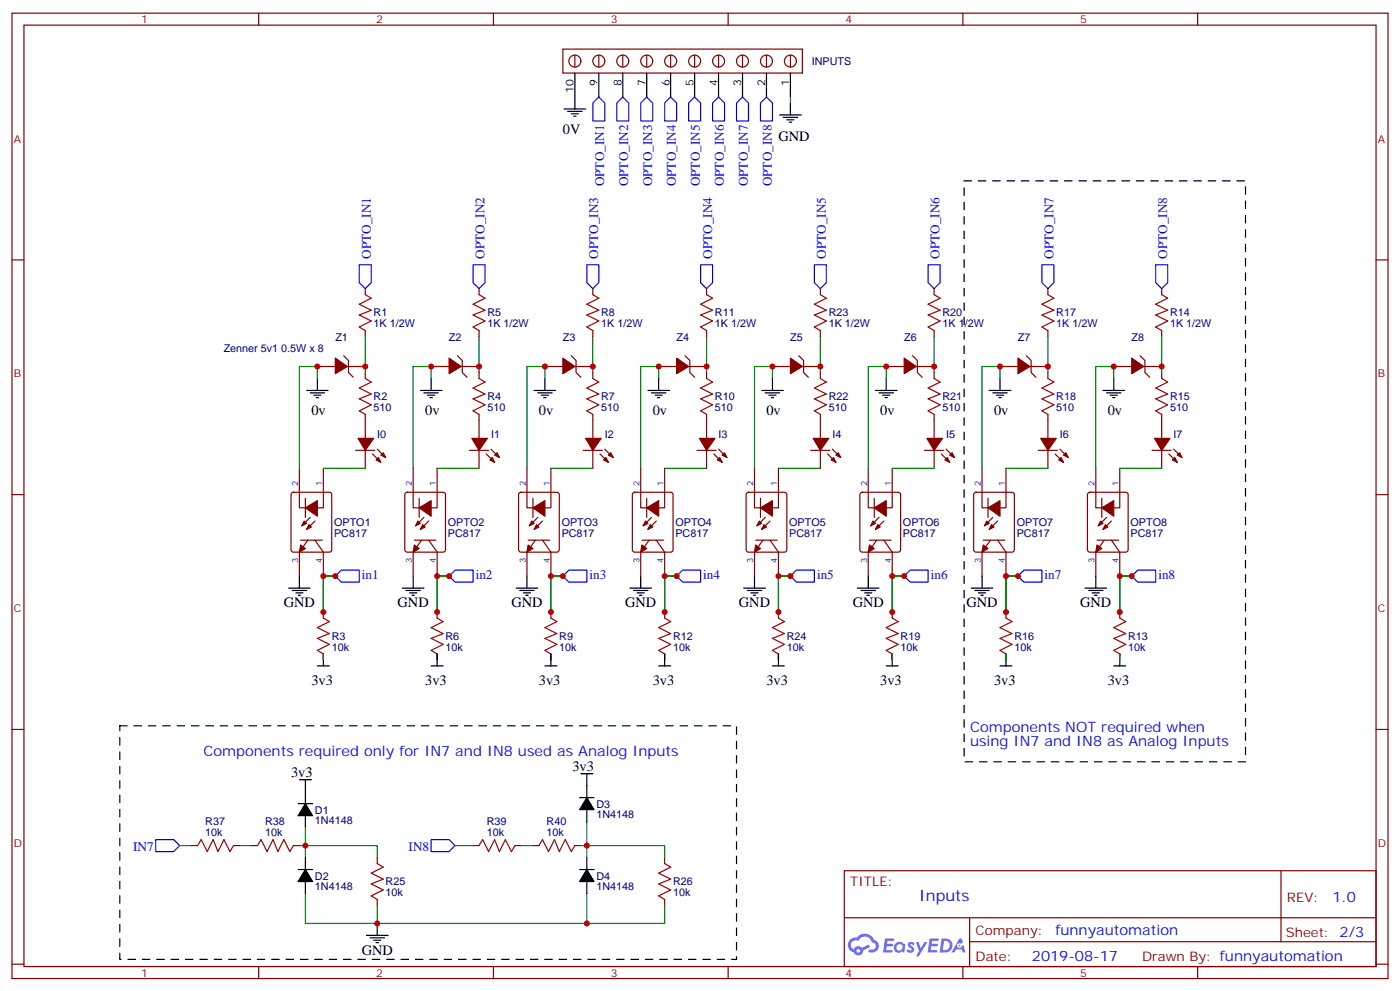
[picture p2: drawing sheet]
<svg xmlns="http://www.w3.org/2000/svg" width="412mm" height="292mm" viewBox="0 0 412 292" stroke-linecap="round" stroke-linejoin="round" font-family="sans-serif">
<g fill="none" stroke="#870000" stroke-width=".35">
<path d="M3.5 3.9h405.4v284.3h-405.4zM7.1 7.4h398.2v277.3h-398.2zM76.2 3.9v3.5M145.3 3.9v3.5M214.5 3.9v3.5M283.6 3.9v3.5M352.8 3.9v3.5M3.5 76.6h3.6M405.3 76.6h3.6M3.5 145.7h3.6M405.3 145.7h3.6M3.5 214.8h3.6"/>
<path d="M405.3 214.8h3.6M248.7 256.5h156.6v28.2h-156.6zM377.3 256.5v20.9M248.7 270.3h156.5M285.6 277.4h119.6M285.6 270.3v14.1M3.5 284h3.6M76.2 284.7v3.5M145.3 284.7v3.5M214.5 284.7v3.5M283.6 284.7v3.5M352.8 284.7v3.5"/>
<path d="M405.3 284h3.6"/>
</g>
<g fill="#5487ff">
<path d="M267.7 277.6a1.22 1.22 0 0 1 1.7 .3l-.4 .6a.47 .47 0 0 0-.3-.4 .47 .47 0 0 0-.5 .2l.1 .2a1.14 1.14 0 0 1 .8 1.8 1.14 1.14 0 0 1-1.9-.1l-.2-.1 .5-.6 .7 .4a.29 .29 0 0 0 .3-.2 .29 .29 0 0 0-.2-.3 1.04 1.04 0 0 1-.6-1.8z"/>
<path d="M260.7 276.4h2.4l.3 .2-.2 .5h-1.8l-.1 .9h1.5l.3 .4-.3 .3h-1.6l-.2 1.1 1.7 .1 .2 .3-.2 .3-2.6 .1z"/>
<path d="M273.8 276.4h2.4l.3 .2-.1 .5h-1.8l-.2 .9h1.6l.3 .4-.4 .3h-1.6l-.1 1.1 1.7 .1 .2 .3-.2 .3h-2.6z"/>
<path d="M282.6 276.4h.7l.3 1.3-.6 .3a.69 .69 0 0 0-1 .2 .69 .69 0 0 0 .4 1 .69 .69 0 0 0 .9-.6l.5-.3 .6 2.2h-.8l-.2-.8h-1.8l-.5 .8h-.8z"/>
<path d="M269.8 277.5h.8l.6 1.8 1.1-1.8h.9l-2.6 4.2h-.8l.9-1.6z"/>
<path d="M277.4 276.4l-.6 4.2h1.3a2.11 2.11 0 0 0 2.5-2.2 2.11 2.11 0 0 0-2.5-2zM278.1 277.1a1.39 1.39 0 0 1 1.7 1.5 1.39 1.39 0 0 1-1.8 1.2h-.3z"/>
<path d="M263.7 278a1.54 1.54 0 0 0-.1 2.2 1.54 1.54 0 0 0 2.2 .1l.6 .3 .3-2.3-.2-.3h-.4a1.49 1.49 0 0 0-2.4 0zM264 279a.94 .94 0 0 1 1.8 0 .94 .94 0 0 1-1.8 0z"/>
<path d="M250.4 276.8a2.18 2.18 0 0 0 1.1 3.7 1.44 1.44 0 0 0 1.6 .9 1.44 1.44 0 0 0 1.2-1.5l2-1-.5-.7-1.9 1a1.47 1.47 0 0 0-2.4 .4 1.39 1.39 0 0 1-.7-1.9 1.39 1.39 0 0 1 2-.5 2.12 2.12 0 0 1 2.2-1.3 2.12 2.12 0 0 1 1.9 1.7 1.14 1.14 0 0 1 1.1 1.4 1.14 1.14 0 0 1-1.7 .7 .43 .43 0 0 0-.5 .4 .43 .43 0 0 0 .4 .5 1.98 1.98 0 0 0 2.5-1.3 1.98 1.98 0 0 0-1.2-2.5 3.1 3.1 0 0 0-5.3-.7l-.9 .1zM252.3 280.1a.55 .55 0 0 1 1.1 0 .55 .55 0 0 1-1.1 0z"/>
<circle cx="282.6" cy="278.5" r=".26"/>
</g>
<g fill="none" stroke="#870000" stroke-width=".35">
<path d="M165.8 14.5h70.6v7h-70.6zM169.3 16.2v3.6M176.4 16.2v3.6M183.4 16.2v3.6M190.5 16.2v3.6M197.6 16.2v3.6M204.6 16.2v3.6M211.7 16.2v3.6M218.7 16.2v3.6M225.8 16.2v3.6M232.8 16.2v3.6M107.6 85v1.8"/>
<path d="M107.6 97.4v1.7M141.1 85v1.8M141.1 97.4v1.7M174.6 85v1.8M174.6 97.4v1.7M208.1 85v1.8M208.1 97.4v1.7M241.7 85v1.8M241.7 97.4v1.7M275.2 85v1.8M275.2 97.4v1.7M308.7 85v1.8"/>
<path d="M308.7 97.4v1.7M342.2 85v1.8M342.2 97.4v1.7M93.5 108h5.3M101.2 104.8l1.5 1.4v3.5l1.4 1.4M102.3 108h5.3M107.6 109.7v1.8M127 108h5.3M134.8 104.8l1.4 1.4v3.5l1.4 1.4M135.8 108h5.3M141.1 109.7v1.8M160.5 108h5.3"/>
<path d="M168.3 104.8l1.4 1.4v3.5l1.4 1.4M169.3 108h5.3M174.6 109.7v1.8M194 108h5.3M201.8 104.8l1.4 1.4v3.5l1.4 1.4M202.8 108h5.3M208.1 109.7v1.8M227.5 108h5.3M235.3 104.8l1.4 1.4v3.5l1.4 1.4M236.4 108h5.3M241.7 109.7v1.8M261.1 108h5.2"/>
<path d="M268.8 104.8l1.4 1.4v3.5l1.4 1.4M269.9 108h5.3M275.2 109.7v1.8M294.6 108h5.3M302.3 104.8l1.4 1.4v3.5l1.5 1.4M303.4 108h5.3M308.7 109.7v1.8M328.1 108h5.3M335.8 104.8l1.5 1.4v3.5l1.4 1.4M336.9 108h5.3M342.2 109.7v1.8M88.2 137.9v11.7h7v-11.7"/>
<path d="M104.8 132.6h5.6M107.6 122.1v7M107.6 132.6v5.3M109.7 133.7l2.5 2.5M111.1 132.3l2.5 2.5M121.7 137.9v11.7h7.1v-11.7M138.3 132.6h5.6M141.1 122.1v7M141.1 132.6v5.3M143.2 133.7l2.5 2.5M144.6 132.3l2.5 2.5M155.2 137.9v11.7h7.1v-11.7"/>
<path d="M171.8 132.6h5.6M174.6 122.1v7M174.6 132.6v5.3M176.7 133.7l2.5 2.5M178.2 132.3l2.4 2.5M188.7 137.9v11.7h7.1v-11.7M205.3 132.6h5.7M208.1 122.1v7M208.1 132.6v5.3M210.3 133.7l2.4 2.5M211.7 132.3l2.4 2.5M222.2 137.9v11.7h7.1v-11.7"/>
<path d="M238.8 132.6h5.7M241.7 122.1v7M241.7 132.6v5.3M243.8 133.7l2.4 2.5M245.2 132.3l2.4 2.5M255.8 137.9v11.7h7v-11.7M272.3 132.6h5.7M275.2 122.1v7M275.2 132.6v5.3M277.3 133.7l2.5 2.5M278.7 132.3l2.5 2.5M289.3 137.9v11.7h7v-11.7"/>
<path d="M305.9 132.6h5.6M308.7 122.1v7M308.7 132.6v5.3M310.8 133.7l2.5 2.5M312.2 132.3l2.5 2.5M322.8 137.9v11.7h7v-11.7M339.4 132.6h5.6M342.2 122.1v7M342.2 132.6v5.3M344.3 133.7l2.5 2.5M345.7 132.3l2.5 2.5M86 145.2l.4-.2h10.6l.7 .4v16.5l-.4 .7h-10.9l-.6-.4-.1-16.5z"/>
<path d="M88.5 159.1h6.4M90 146.8v5.6M90.7 159.1l-2.5 3.5v7.1M91.4 152.4l-2.5 2.5M92.8 159.1l2.4 3.5v7.1M92.8 153.5l-2.5 2.4M119.5 145.2l.4-.2h10.6l.7 .4v16.5l-.4 .7h-10.9l-.6-.4-.1-16.5zM122.1 159.1h6.3M123.5 146.8v5.6M124.2 159.1l-2.5 3.5v7.1M124.9 152.4l-2.5 2.5M126.3 159.1l2.5 3.5v7.1"/>
<path d="M126.3 153.5l-2.5 2.4M153 145.2l.5-.2h10.5l.7 .4v16.5l-.4 .7h-10.8l-.7-.4v-16.5zM155.6 159.1h6.3M157 146.8v5.6M157.7 159.1l-2.5 3.5v7.1M158.4 152.4l-2.5 2.5M159.8 159.1l2.5 3.5v7.1M159.8 153.5l-2.5 2.4M186.5 145.2l.5-.2h10.6l.6 .4 .1 16.5-.5 .7h-10.8l-.7-.4v-16.5zM189.1 159.1h6.3M190.5 146.8v5.6M191.2 159.1l-2.5 3.5v7.1"/>
<path d="M191.9 152.4l-2.5 2.5M193.3 159.1l2.5 3.5v7.1M193.3 153.5l-2.4 2.4M220 145.2l.5-.2h10.6l.6 .4 .1 16.5-.5 .7h-10.8l-.7-.4v-16.5zM222.6 159.1h6.4M224 146.8v5.6M224.7 159.1l-2.5 3.5v7.1M225.4 152.4l-2.4 2.5M226.8 159.1l2.5 3.5v7.1M226.8 153.5l-2.4 2.4M253.5 145.2l.5-.2h10.6l.6 .4 .1 16.5-.5 .7h-10.8l-.7-.4v-16.5zM256.1 159.1h6.4"/>
<path d="M257.5 146.8v5.6M258.2 159.1l-2.4 3.5v7.1M258.9 152.4l-2.4 2.5M260.3 159.1l2.5 3.5v7.1M260.3 153.5l-2.4 2.4M287 145.2l.5-.2h10.6l.6 .4 .1 16.5-.5 .7h-10.8l-.6-.4-.1-16.5zM289.6 159.1h6.4M291 146.8v5.6M291.7 159.1l-2.4 3.5v7.1M292.5 152.4l-2.5 2.5M293.9 159.1l2.4 3.5v7.1M293.9 153.5l-2.5 2.4"/>
<path d="M320.6 145.2l.4-.2h10.6l.7 .4v16.5l-.4 .7h-10.9l-.6-.4-.1-16.5zM323.1 159.1h6.4M324.6 146.8v5.6M325.3 159.1l-2.5 3.5v7.1M326 152.4l-2.5 2.5M327.4 159.1l2.4 3.5v7.1M327.4 153.5l-2.5 2.4M95.2 180.3v1.7M95.2 192.6v1.8M128.8 180.3v1.7M128.8 192.6v1.8M162.3 180.3v1.7"/>
<path d="M162.3 192.6v1.8M195.8 180.3v1.7M195.8 192.6v1.8M229.3 180.3v1.7M229.3 192.6v1.8M262.8 180.3v1.7M262.8 192.6v1.8M296.3 180.3v1.7M296.3 192.6v1.8M329.8 180.3v1.7M329.8 192.6v1.8M56.4 249.1h1.8"/>
<path d="M68.8 249.1h1.8M74.1 249.1h1.7M86.4 249.1h1.8M111.1 252.6v1.8M139.3 249.1h1.8M151.7 249.1h1.8M157 249.1h1.7M169.3 249.1h1.8M195.8 252.6v1.8M111.1 264.9v1.8M195.8 264.9v1.8"/>
<circle cx="169.3" cy="18" r="1.76"/>
<circle cx="176.4" cy="18" r="1.76"/>
<circle cx="183.4" cy="18" r="1.76"/>
<circle cx="190.5" cy="18" r="1.76"/>
<circle cx="197.6" cy="18" r="1.76"/>
<circle cx="204.6" cy="18" r="1.76"/>
<circle cx="211.7" cy="18" r="1.76"/>
<circle cx="218.7" cy="18" r="1.76"/>
<circle cx="225.8" cy="18" r="1.76"/>
<circle cx="232.8" cy="18" r="1.76"/>
</g>
<g fill="#870000" stroke="#870000" stroke-width=".35">
<path d="M88.5 160.5l1.5 1.1-1.8 1z"/>
<path d="M89.6 153.5l.7 .7-1.4 .7z"/>
<path d="M91 154.5l.7 .7-1.4 .7z"/>
<path d="M90 149.6l3.5-2.1v4.5z"/>
<path d="M110.8 135.5l.7-.7 .7 1.4z"/>
<path d="M112.2 134.1l.7-.7 .7 1.4z"/>
<path d="M105.5 129.1h4.6l-2.5 3.5z"/>
<path d="M144.3 135.5l.7-.7 .7 1.4z"/>
<path d="M145.7 134.1l.7-.7 .7 1.4z"/>
<path d="M139 129.1h4.6l-2.5 3.5z"/>
<path d="M122.1 160.5l1.4 1.1-1.8 1z"/>
<path d="M123.1 153.5l.7 .7-1.4 .7z"/>
<path d="M124.5 154.5l.7 .7-1.4 .7z"/>
<path d="M123.5 149.6l3.5-2.1v4.5z"/>
<path d="M177.8 135.5l.7-.7 .7 1.4z"/>
<path d="M179.2 134.1l.7-.7 .7 1.4z"/>
<path d="M172.5 129.1h4.6l-2.5 3.5z"/>
<path d="M155.6 160.5l1.4 1.1-1.8 1z"/>
<path d="M156.6 153.5l.7 .7-1.4 .7z"/>
<path d="M158 154.5l.7 .7-1.4 .7z"/>
<path d="M157 149.6l3.5-2.1v4.5z"/>
<path d="M211.3 135.5l.7-.7 .7 1.4z"/>
<path d="M212.7 134.1l.7-.7 .7 1.4z"/>
<path d="M206 129.1h4.6l-2.5 3.5z"/>
<path d="M189.1 160.5l1.4 1.1-1.8 1z"/>
<path d="M190.1 153.5l.8 .7-1.5 .7z"/>
<path d="M191.6 154.5l.7 .7-1.4 .7z"/>
<path d="M190.5 149.6l3.5-2.1v4.5z"/>
<path d="M323.1 160.5l1.5 1.1-1.8 1z"/>
<path d="M324.2 153.5l.7 .7-1.4 .7z"/>
<path d="M325.6 154.5l.7 .7-1.4 .7z"/>
<path d="M324.6 149.6l3.5-2.1v4.5z"/>
<path d="M345.4 135.5l.7-.7 .7 1.4z"/>
<path d="M346.8 134.1l.7-.7 .7 1.4z"/>
<path d="M340.1 129.1h4.6l-2.5 3.5z"/>
<path d="M289.6 160.5l1.4 1.1-1.7 1z"/>
<path d="M290.7 153.5l.7 .7-1.4 .7z"/>
<path d="M292.1 154.5l.7 .7-1.4 .7z"/>
<path d="M291 149.6l3.6-2.1v4.5z"/>
<path d="M311.9 135.5l.7-.7 .7 1.4z"/>
<path d="M314 133.4l.7 1.4-1.4-.7z"/>
<path d="M306.6 129.1h4.5l-2.4 3.5z"/>
<path d="M256.1 160.5l1.4 1.1-1.7 1z"/>
<path d="M257.2 153.5l.7 .7-1.4 .7z"/>
<path d="M258.6 154.5l.7 .7-1.4 .7z"/>
<path d="M257.5 149.6l3.6-2.1v4.5z"/>
<path d="M278.3 135.5l.7-.7 .8 1.4z"/>
<path d="M279.8 134.1l.7-.7 .7 1.4z"/>
<path d="M273 129.1h4.6l-2.4 3.5z"/>
<path d="M244.8 135.5l.7-.7 .7 1.4z"/>
<path d="M246.2 134.1l.7-.7 .7 1.4z"/>
<path d="M239.5 129.1h4.6l-2.4 3.5z"/>
<path d="M222.6 160.5l1.4 1.1-1.8 1z"/>
<path d="M223.7 153.5l.7 .7-1.4 .7z"/>
<path d="M225.1 154.5l.7 .7-1.4 .7z"/>
<path d="M224 149.6l3.5-2.1v4.5z"/>
<path d="M98.8 105.5l3.5 2.5-3.5 2.1z"/>
<path d="M132.3 105.5l3.5 2.5-3.5 2.1z"/>
<path d="M165.8 105.5l3.5 2.5-3.5 2.1z"/>
<path d="M199.3 105.5l3.5 2.5-3.5 2.1z"/>
<path d="M232.8 105.5l3.6 2.5-3.6 2.1z"/>
<path d="M266.3 105.5l3.6 2.5-3.6 2.1z"/>
<path d="M299.9 105.5l3.5 2.5-3.5 2.1z"/>
<path d="M333.4 105.5l3.5 2.5-3.5 2.1z"/>
</g>
<g fill="none" stroke="#000" stroke-width=".35">
<path d="M166.2 32.1h6.3M167.2 32.8h4.2M168.3 33.5h2.1M169 34.2h.7M169.3 21.5v10.6M176.4 21.5v7.1M183.4 21.5v7.1M190.5 21.5v7.1M197.6 21.5v7.1M204.6 21.5v7.1M211.7 21.5v7.1M218.7 21.5v7.1"/>
<path d="M225.8 21.5v7.1M229.7 33.9h6.3M230.7 34.6h4.2M231.8 35.3h2.1M232.5 36h.7M232.8 21.5v7.1M232.8 30.3v3.6M90.3 115h6.4M91.4 115.7h4.2M92.4 116.4h2.1M93.1 117.1h.7M93.5 111.5v3.5"/>
<path d="M123.8 115h6.4M124.9 115.7h4.2M125.9 116.4h2.2M126.6 117.1h.8M127 111.5v3.5M157.3 115h6.4M158.4 115.7h4.2M159.5 116.4h2.1M160.2 117.1h.7M160.5 111.5v3.5M190.9 115h6.3M191.9 115.7h4.2"/>
<path d="M193 116.4h2.1M193.7 117.1h.7M194 111.5v3.5M224.4 115h6.3M225.4 115.7h4.3M226.5 116.4h2.1M227.2 117.1h.7M227.5 111.5v3.5M257.9 115h6.3M258.9 115.7h4.3M260 116.4h2.1M260.7 117.1h.7"/>
<path d="M261.1 111.5v3.5M291.4 115h6.3M292.5 115.7h4.2M293.5 116.4h2.1M294.2 117.1h.7M294.6 111.5v3.5M324.9 115h6.4M326 115.7h4.2M327 116.4h2.1M327.7 117.1h.7M328.1 111.5v3.5M85 173.2h6.4"/>
<path d="M86.1 173.9h4.2M87.1 174.6h2.2M87.8 175.3h.7M88.2 169.7v3.5M118.5 173.2h6.4M119.6 173.9h4.2M120.6 174.6h2.2M121.4 175.3h.7M121.7 169.7v3.5M152 173.2h6.4M153.1 173.9h4.2M154.2 174.6h2.1"/>
<path d="M154.9 175.3h.7M155.2 169.7v3.5M185.6 173.2h6.3M186.6 173.9h4.3M187.7 174.6h2.1M188.4 175.3h.7M188.7 169.7v3.5M219.1 173.2h6.3M220.1 173.9h4.3M221.2 174.6h2.1M221.9 175.3h.7M222.2 169.7v3.5"/>
<path d="M252.6 173.2h6.3M253.6 173.9h4.3M254.7 174.6h2.1M255.4 175.3h.7M255.8 169.7v3.5M286.1 173.2h6.4M287.2 173.9h4.2M288.2 174.6h2.1M288.9 175.3h.7M289.3 169.7v3.5M319.6 173.2h6.4M320.7 173.9h4.2"/>
<path d="M321.7 174.6h2.1M322.4 175.3h.7M322.8 169.7v3.5M93.5 196.1h3.5M95.2 192.6v3.5M127 196.1h3.5M128.8 192.6v3.5M160.5 196.1h3.5M162.3 192.6v3.5M194 196.1h3.6M195.8 192.6v3.5M227.5 196.1h3.6"/>
<path d="M229.3 192.6v3.5M261.1 196.1h3.5M262.8 192.6v3.5M294.6 196.1h3.5M296.3 192.6v3.5M328.1 196.1h3.5M329.8 192.6v3.5M87.8 236.7h4.3M88.2 229.7h3.5M90 229.7v7M170.7 235h4.3M171.1 227.9h3.5"/>
<path d="M172.9 227.9v7.1M172.9 238.5v3.5M87.8 256.1h4.3M90 240.2v3.6M90 252.6v3.5M90 259.6v3.6M170.7 256.1h4.3M172.9 252.6v3.5M172.9 259.6v3.6M107.9 275.5h6.4M109 276.2h4.2M110.1 276.9h2.1"/>
<path d="M110.8 277.6h.7M111.1 272v3.5"/>
</g>
<g fill="none" stroke="#a10000" stroke-width=".35">
<path d="M107.6 86.8l1.8 1-3.6 1.8 3.6 1.8-3.6 1.4 3.6 1.7-3.6 1.8 1.8 1.1M141.1 86.8l1.8 1-3.6 1.8 3.6 1.8-3.6 1.4 3.6 1.7-3.6 1.8 1.8 1.1M174.6 86.8l1.8 1-3.5 1.8 3.5 1.8-3.5 1.4 3.5 1.7-3.5 1.8 1.7 1.1M208.1 86.8l1.8 1-3.5 1.8 3.5 1.8-3.5 1.4 3.5 1.7-3.5 1.8 1.7 1.1M241.7 86.8l1.7 1-3.5 1.8 3.5 1.8-3.5 1.4 3.5 1.7-3.5 1.8 1.8 1.1M275.2 86.8l1.7 1-3.5 1.8 3.5 1.8-3.5 1.4 3.5 1.7-3.5 1.8 1.8 1.1M308.7 86.8l1.7 1-3.5 1.8 3.5 1.8-3.5 1.4 3.5 1.7-3.5 1.8 1.8 1.1M342.2 86.8l1.8 1-3.6 1.8 3.6 1.8-3.6 1.4 3.6 1.7-3.6 1.8 1.8 1.1M107.6 111.5l1.8 1-3.6 1.8 3.6 1.8-3.6 1.4 3.6 1.7-3.6 1.8 1.8 1.1M141.1 111.5l1.8 1-3.6 1.8 3.6 1.8-3.6 1.4 3.6 1.7-3.6 1.8 1.8 1.1M174.6 111.5l1.8 1-3.5 1.8 3.5 1.8-3.5 1.4 3.5 1.7-3.5 1.8 1.7 1.1M208.1 111.5l1.8 1-3.5 1.8 3.5 1.8-3.5 1.4 3.5 1.7-3.5 1.8 1.7 1.1"/>
<path d="M241.7 111.5l1.7 1-3.5 1.8 3.5 1.8-3.5 1.4 3.5 1.7-3.5 1.8 1.8 1.1M275.2 111.5l1.7 1-3.5 1.8 3.5 1.8-3.5 1.4 3.5 1.7-3.5 1.8 1.8 1.1M308.7 111.5l1.7 1-3.5 1.8 3.5 1.8-3.5 1.4 3.5 1.7-3.5 1.8 1.8 1.1M342.2 111.5l1.8 1-3.6 1.8 3.6 1.8-3.6 1.4 3.6 1.7-3.6 1.8 1.8 1.1M95.2 182l1.8 1.1-3.5 1.8 3.5 1.7-3.5 1.4 3.5 1.8-3.5 1.8 1.7 1M128.8 182l1.7 1.1-3.5 1.8 3.5 1.7-3.5 1.4 3.5 1.8-3.5 1.8 1.8 1M162.3 182l1.7 1.1-3.5 1.8 3.5 1.7-3.5 1.4 3.5 1.8-3.5 1.8 1.8 1M195.8 182l1.8 1.1-3.6 1.8 3.6 1.7-3.6 1.4 3.6 1.8-3.6 1.8 1.8 1M229.3 182l1.8 1.1-3.6 1.8 3.6 1.7-3.6 1.4 3.6 1.8-3.6 1.8 1.8 1M262.8 182l1.8 1.1-3.5 1.8 3.5 1.7-3.5 1.4 3.5 1.8-3.5 1.8 1.7 1M296.3 182l1.8 1.1-3.5 1.8 3.5 1.7-3.5 1.4 3.5 1.8-3.5 1.8 1.7 1M329.8 182l1.8 1.1-3.5 1.8 3.5 1.7-3.5 1.4 3.5 1.8-3.5 1.8 1.7 1"/>
<path d="M58.2 249.1l1.1-1.8 1.7 3.5 1.8-3.5 1.4 3.5 1.8-3.5 1.7 3.5 1.1-1.7M75.8 249.1l1.1-1.8 1.8 3.5 1.7-3.5 1.4 3.5 1.8-3.5 1.8 3.5 1-1.7M111.1 254.4l1.8 1-3.5 1.8 3.5 1.7-3.5 1.5 3.5 1.7-3.5 1.8 1.7 1M141.1 249.1l1.1-1.8 1.7 3.5 1.8-3.5 1.4 3.5 1.8-3.5 1.7 3.5 1.1-1.7M158.7 249.1l1.1-1.8 1.8 3.5 1.7-3.5 1.4 3.5 1.8-3.5 1.8 3.5 1-1.7M195.8 254.4l1.8 1-3.6 1.8 3.6 1.7-3.6 1.5 3.6 1.7-3.6 1.8 1.8 1"/>
</g>
<g fill="none" stroke="#00f" stroke-width=".35">
<path d="M174.6 30.3l1.8-1.7 1.8 1.7v5.3h-3.6zM181.7 30.3l1.7-1.7 1.8 1.7v5.3h-3.5zM188.7 30.3l1.8-1.7 1.8 1.7v5.3h-3.6zM195.8 30.3l1.8-1.7 1.7 1.7v5.3h-3.5zM202.8 30.3l1.8-1.7 1.8 1.7v5.3h-3.6zM209.9 30.3l1.8-1.7 1.7 1.7v5.3h-3.5zM217 30.3l1.7-1.7 1.8 1.7v5.3h-3.5zM224 30.3l1.8-1.7 1.7 1.7v5.3h-3.5zM105.8 78h3.6v5.3l-1.8 1.7-1.8-1.7zM139.3 78h3.6v5.3l-1.8 1.7-1.8-1.7zM172.9 78h3.5v5.3l-1.8 1.7-1.7-1.7zM206.4 78h3.5v5.3l-1.8 1.7-1.7-1.7z"/>
<path d="M239.9 78h3.5v5.3l-1.7 1.7-1.8-1.7zM273.4 78h3.5v5.3l-1.7 1.7-1.8-1.7zM306.9 78h3.5v5.3l-1.7 1.7-1.8-1.7zM340.4 78h3.6v5.3l-1.8 1.7-1.8-1.7zM98.8 169.7l1.7-1.8h5.3v3.6h-5.3zM132.3 169.7l1.8-1.8h5.2v3.6h-5.2zM165.8 169.7l1.8-1.8h5.3v3.6h-5.3zM199.3 169.7l1.8-1.8h5.3v3.6h-5.3zM232.8 169.7l1.8-1.8h5.3v3.6h-5.3zM266.3 169.7l1.8-1.8h5.3v3.6h-5.3zM299.9 169.7l1.7-1.8h5.3v3.6h-5.3zM333.4 169.7l1.7-1.8h5.3v3.6h-5.3z"/>
<path d="M45.9 247.3h5.3l1.7 1.8-1.7 1.7h-5.3zM127 247.3h5.3l1.8 1.8-1.8 1.7h-5.3z"/>
</g>
<g fill="none" stroke="#008700" stroke-width=".35">
<path d="M232.8 28.6v1.7M107.6 99.1v10.6M141.1 99.1v10.6M174.6 99.1v10.6M208.1 99.1v10.6M241.7 99.1v10.6M275.2 99.1v10.6M308.7 99.1v10.6M342.2 99.1v10.6M93.5 111.5v-3.5h-5.3v29.9M127 111.5v-3.5h-5.3v29.9M160.5 111.5v-3.5h-5.3v29.9"/>
<path d="M194 111.5v-3.5h-5.3v29.9M227.5 111.5v-3.5h-5.3v29.9M261.1 111.5v-3.5h-5.3v29.9M294.6 111.5v-3.5h-5.3v29.9M328.1 111.5v-3.5h-5.3v29.9M95.2 137.9h12.4M128.8 137.9h12.3M162.3 137.9h12.3M195.8 137.9h12.3M229.3 137.9h12.4M262.8 137.9h12.4M296.3 137.9h12.4"/>
<path d="M329.8 137.9h12.4M95.2 169.7h3.6h-3.6v10.6M128.8 169.7h3.5h-3.5v10.6M162.3 169.7h3.5h-3.5v10.6M195.8 169.7h3.5h-3.5v10.6M229.3 169.7h3.5h-3.5v10.6M262.8 169.7h3.5h-3.5v10.6M296.3 169.7h3.6h-3.6v10.6M329.8 169.7h3.6h-3.6v10.6M95.2 192.6v1.8M128.8 192.6v1.8M162.3 192.6v1.8"/>
<path d="M195.8 192.6v1.8M229.3 192.6v1.8M262.8 192.6v1.8M296.3 192.6v1.8M329.8 192.6v1.8M52.9 249.1h3.5M70.6 249.1h3.5M90 252.6v-3.5h21.1v3.5M90 243.8v5.3h-1.8M134.1 249.1h5.2M153.5 249.1h3.5M171.1 249.1h1.8v3.5"/>
<path d="M172.9 242v7.1h22.9v3.5M90 263.2v8.8h21.1M111.1 266.7v5.3h84.7v-5.3M172.9 263.2v8.8"/>
</g>
<path d="M172.9 235l2.1 3.5h-4.3zM90 236.7l2.1 3.5h-4.3zM90 256.1l2.1 3.5h-4.3zM172.9 256.1l2.1 3.5h-4.3z" fill="#000" stroke="#000" stroke-width=".35"/>
<path d="M284 53.3h82.9v171.1h-82.9zM35.3 213.8h181.7v68.8h-181.7z" fill="none" stroke="#000" stroke-width=".35" stroke-dasharray="2.1 2.1"/>
<g fill="#c00">
<circle cx="111.1" cy="272" r=".88"/>
<circle cx="172.9" cy="249.1" r=".88"/>
<circle cx="294.6" cy="107.9" r=".88"/>
<circle cx="308.7" cy="107.9" r=".88"/>
<circle cx="160.5" cy="107.9" r=".88"/>
<circle cx="174.6" cy="107.9" r=".88"/>
<circle cx="199.3" cy="169.7" r=".88"/>
<circle cx="195.8" cy="169.7" r=".88"/>
<circle cx="195.8" cy="180.3" r=".88"/>
<circle cx="132.3" cy="169.7" r=".88"/>
<circle cx="128.8" cy="169.7" r=".88"/>
<circle cx="128.8" cy="180.3" r=".88"/>
<circle cx="95.3" cy="180.3" r=".88"/>
<circle cx="95.3" cy="169.7" r=".88"/>
<circle cx="98.8" cy="169.7" r=".88"/>
<circle cx="162.3" cy="180.3" r=".88"/>
<circle cx="162.3" cy="169.7" r=".88"/>
<circle cx="165.8" cy="169.7" r=".88"/>
<circle cx="299.9" cy="169.7" r=".88"/>
<circle cx="296.3" cy="169.7" r=".88"/>
<circle cx="296.3" cy="180.3" r=".88"/>
<circle cx="232.8" cy="169.7" r=".88"/>
<circle cx="229.3" cy="169.7" r=".88"/>
<circle cx="229.3" cy="180.3" r=".88"/>
<circle cx="262.8" cy="180.3" r=".88"/>
<circle cx="262.8" cy="169.7" r=".88"/>
<circle cx="266.3" cy="169.7" r=".88"/>
<circle cx="329.8" cy="180.3" r=".88"/>
<circle cx="329.8" cy="169.7" r=".88"/>
<circle cx="333.4" cy="169.7" r=".88"/>
<circle cx="93.5" cy="107.9" r=".88"/>
<circle cx="107.6" cy="107.9" r=".88"/>
<circle cx="141.1" cy="107.9" r=".88"/>
<circle cx="127" cy="107.9" r=".88"/>
<circle cx="208.1" cy="107.9" r=".88"/>
<circle cx="194" cy="107.9" r=".88"/>
<circle cx="275.2" cy="107.9" r=".88"/>
<circle cx="261.1" cy="107.9" r=".88"/>
<circle cx="342.2" cy="107.9" r=".88"/>
<circle cx="328.1" cy="107.9" r=".88"/>
<circle cx="90" cy="249.1" r=".88"/>
<circle cx="241.7" cy="107.9" r=".88"/>
<circle cx="227.5" cy="107.9" r=".88"/>
<circle cx="172.9" cy="272" r=".88"/>
</g>
<text font-size="4.6" fill="#00f" x="270.8" y="265.5">Inputs</text>
<g font-size="4.2">
<text x="165.8" y="39.4">0V</text>
<text x="229.3" y="41.5">GND</text>
<text x="91.7" y="122.3">0v</text>
<text x="125.2" y="122.3">0v</text>
<text x="158.7" y="122.3">0v</text>
<text x="192.3" y="122.3">0v</text>
<text x="225.8" y="122.3">0v</text>
<text x="259.3" y="122.3">0v</text>
<text x="292.8" y="122.3">0v</text>
<text x="326.3" y="122.3">0v</text>
<text x="83.6" y="178.9">GND</text>
<text x="117.1" y="178.9">GND</text>
<text x="150.6" y="178.9">GND</text>
<text x="184.1" y="178.9">GND</text>
<text x="217.7" y="178.9">GND</text>
<text x="251.2" y="178.9">GND</text>
<text x="284.7" y="178.9">GND</text>
<text x="318.2" y="178.9">GND</text>
<text x="91.7" y="201.7">3v3</text>
<text x="125.2" y="201.7">3v3</text>
<text x="158.8" y="201.7">3v3</text>
<text x="192.3" y="201.8">3v3</text>
<text x="225.8" y="201.8">3v3</text>
<text x="259.3" y="201.8">3v3</text>
<text x="292.8" y="201.8">3v3</text>
<text x="326.3" y="201.8">3v3</text>
<text x="168.6" y="227.2">3v3</text>
<text x="85.7" y="229">3v3</text>
<text x="106.5" y="281.2">GND</text>
</g>
<g font-size="4.2" fill="#00f">
<text x="285.8" y="215.5">Components NOT required when</text>
<text x="285.8" y="219.8">using IN7 and IN8 as Analog Inputs</text>
<text x="60" y="222.6">Components required only for IN7 and IN8 used as Analog Inputs</text>
<text x="392.5" y="265.7">1.0</text>
<text x="310.9" y="275.3">funnyautomation</text>
<text x="304" y="283.1">2019-08-17</text>
</g>
<g font-size="3.9" fill="#00f">
<text x="178" y="54.9" transform="rotate(-90 178 54.9)">OPTO_IN1</text>
<text x="185" y="54.9" transform="rotate(-90 185 54.9)">OPTO_IN2</text>
<text x="192.1" y="54.9" transform="rotate(-90 192.1 54.9)">OPTO_IN3</text>
<text x="199.1" y="54.9" transform="rotate(-90 199.1 54.9)">OPTO_IN4</text>
<text x="206.2" y="54.9" transform="rotate(-90 206.2 54.9)">OPTO_IN5</text>
<text x="213.2" y="54.9" transform="rotate(-90 213.2 54.9)">OPTO_IN6</text>
<text x="220.3" y="54.9" transform="rotate(-90 220.3 54.9)">OPTO_IN7</text>
<text x="227.3" y="54.9" transform="rotate(-90 227.3 54.9)">OPTO_IN8</text>
<text x="109.2" y="76.2" transform="rotate(-90 109.2 76.2)">OPTO_IN1</text>
<text x="142.7" y="76.2" transform="rotate(-90 142.7 76.2)">OPTO_IN2</text>
<text x="176.2" y="76.2" transform="rotate(-90 176.2 76.2)">OPTO_IN3</text>
<text x="209.8" y="76.2" transform="rotate(-90 209.8 76.2)">OPTO_IN4</text>
<text x="243.3" y="76.2" transform="rotate(-90 243.3 76.2)">OPTO_IN5</text>
<text x="276.8" y="76.2" transform="rotate(-90 276.8 76.2)">OPTO_IN6</text>
<text x="310.3" y="76.2" transform="rotate(-90 310.3 76.2)">OPTO_IN7</text>
<text x="343.8" y="76.2" transform="rotate(-90 343.8 76.2)">OPTO_IN8</text>
<text x="106.6" y="170.4">in1</text>
<text x="140.1" y="170.4">in2</text>
<text x="173.6" y="170.4">in3</text>
<text x="207.2" y="170.4">in4</text>
<text x="240.7" y="170.4">in5</text>
<text x="274.2" y="170.4">in6</text>
<text x="307.7" y="170.4">in7</text>
<text x="341.2" y="170.4">in8</text>
<text x="39.2" y="250.8">IN7</text>
<text x="120.4" y="250.8">IN8</text>
</g>
<g font-size="3.9" fill="#800">
<text x="250.5" y="261.1">TITLE:</text>
<text x="379.1" y="265.7">REV:</text>
<text x="287.4" y="275.3">Company:</text>
<text x="378.7" y="275.9">Sheet: 2/3</text>
<text x="287.4" y="282.9">Date:</text>
<text x="336.4" y="283">Drawn By: funnyautomation</text>
</g>
<g font-size="3.2" fill="#800">
<text x="41.6" y="6.9">1</text>
<text x="110.8" y="6.9">2</text>
<text x="179.9" y="6.9">3</text>
<text x="249.1" y="6.9">4</text>
<text x="318.2" y="6.9">5</text>
<text x="4.1" y="42">A</text>
<text x="405.9" y="42">A</text>
<text x="4.1" y="111.1">B</text>
<text x="405.9" y="111.1">B</text>
<text x="4.1" y="180.3">C</text>
<text x="405.9" y="180.3">C</text>
<text x="4.1" y="249.4">D</text>
<text x="405.9" y="249.4">D</text>
<text x="41.6" y="287.7">1</text>
<text x="110.8" y="287.7">2</text>
<text x="179.9" y="287.7">3</text>
<text x="249.1" y="287.7">4</text>
<text x="318.2" y="287.7">5</text>
</g>
<g font-size="3.2" fill="#000080">
<text x="239.1" y="19.1">INPUTS</text>
<text x="110.1" y="93.2">R1</text>
<text x="143.6" y="93.2">R5</text>
<text x="177.1" y="93.2">R8</text>
<text x="210.6" y="93.2">R11</text>
<text x="244.1" y="93.2">R23</text>
<text x="277.6" y="93.2">R20</text>
<text x="311.1" y="93.2">R17</text>
<text x="344.7" y="93.2">R14</text>
<text x="98.8" y="100.5">Z1</text>
<text x="110.1" y="96.4">1K 1/2W</text>
<text x="132.3" y="100.5">Z2</text>
<text x="143.6" y="96.4">1K 1/2W</text>
<text x="165.8" y="100.5">Z3</text>
<text x="177.1" y="96.4">1K 1/2W</text>
<text x="199.3" y="100.5">Z4</text>
<text x="210.6" y="96.4">1K 1/2W</text>
<text x="232.8" y="100.5">Z5</text>
<text x="244.1" y="96.4">1K 1/2W</text>
<text x="266.3" y="100.5">Z6</text>
<text x="277.6" y="96.4">1K 1/2W</text>
<text x="299.8" y="100.5">Z7</text>
<text x="311.1" y="96.4">1K 1/2W</text>
<text x="333.3" y="100.5">Z8</text>
<text x="344.7" y="96.4">1K 1/2W</text>
<text x="65.9" y="103.7">Zenner 5v1 0.5W x 8</text>
<text x="110.1" y="117.9">R2</text>
<text x="143.6" y="117.9">R4</text>
<text x="177.1" y="117.9">R7</text>
<text x="210.6" y="117.9">R10</text>
<text x="244.1" y="117.9">R22</text>
<text x="277.6" y="117.9">R21</text>
<text x="311.1" y="117.9">R18</text>
<text x="344.7" y="117.9">R15</text>
<text x="110.1" y="121.1">510</text>
<text x="143.6" y="121.1">510</text>
<text x="177.1" y="121.1">510</text>
<text x="210.6" y="121.1">510</text>
<text x="244.1" y="121.1">510</text>
<text x="277.6" y="121.1">510</text>
<text x="311.1" y="121.1">510</text>
<text x="344.7" y="121.1">510</text>
<text x="111.1" y="129">I0</text>
<text x="144.6" y="129">I1</text>
<text x="178.2" y="129">I2</text>
<text x="211.7" y="129">I3</text>
<text x="245.2" y="129">I4</text>
<text x="278.7" y="129">I5</text>
<text x="312.2" y="129">I6</text>
<text x="345.7" y="129">I7</text>
<text x="98.4" y="154.9">OPTO1</text>
<text x="131.9" y="154.9">OPTO2</text>
<text x="165.5" y="154.9">OPTO3</text>
<text x="199" y="154.9">OPTO4</text>
<text x="232.5" y="154.9">OPTO5</text>
<text x="266" y="154.9">OPTO6</text>
<text x="299.5" y="154.9">OPTO7</text>
<text x="333" y="154.9">OPTO8</text>
<text x="98.4" y="158">PC817</text>
<text x="131.9" y="158">PC817</text>
<text x="165.5" y="158">PC817</text>
<text x="199" y="158">PC817</text>
<text x="232.5" y="158">PC817</text>
<text x="266" y="158">PC817</text>
<text x="299.5" y="158">PC817</text>
<text x="333" y="158">PC817</text>
<text x="97.7" y="191.6">10k</text>
<text x="97.7" y="188.5">R3</text>
<text x="131.2" y="191.6">10k</text>
<text x="131.2" y="188.5">R6</text>
<text x="164.7" y="191.6">10k</text>
<text x="164.7" y="188.5">R9</text>
<text x="198.3" y="191.6">10k</text>
<text x="198.3" y="188.5">R12</text>
<text x="231.8" y="191.6">10k</text>
<text x="231.8" y="188.5">R24</text>
<text x="265.3" y="191.6">10k</text>
<text x="265.3" y="188.5">R19</text>
<text x="298.8" y="191.6">10k</text>
<text x="298.8" y="188.5">R16</text>
<text x="332.3" y="191.6">10k</text>
<text x="332.3" y="188.5">R13</text>
<text x="92.8" y="239.6">D1</text>
<text x="175.7" y="237.9">D3</text>
<text x="60.5" y="243.1">R37</text>
<text x="78.1" y="243.1">R38</text>
<text x="92.8" y="242.8">1N4148</text>
<text x="143.4" y="243.1">R39</text>
<text x="161" y="243.1">R40</text>
<text x="175.7" y="241">1N4148</text>
<text x="60.5" y="246.2">10k</text>
<text x="78.1" y="246.2">10k</text>
<text x="143.4" y="246.2">10k</text>
<text x="161" y="246.2">10k</text>
<text x="92.8" y="262.2">1N4148</text>
<text x="92.8" y="259.1">D2</text>
<text x="113.6" y="264">10k</text>
<text x="113.6" y="260.8">R25</text>
<text x="175.7" y="262.2">1N4148</text>
<text x="175.7" y="259.1">D4</text>
<text x="198.3" y="264">10k</text>
<text x="198.3" y="260.8">R26</text>
</g>
<g font-size="3.2">
<text x="169" y="27.3" transform="rotate(-90 169 27.3)">10</text>
<text x="176" y="25.3" transform="rotate(-90 176 25.3)">9</text>
<text x="183.1" y="25.3" transform="rotate(-90 183.1 25.3)">8</text>
<text x="190.1" y="25.3" transform="rotate(-90 190.1 25.3)">7</text>
<text x="197.2" y="25.3" transform="rotate(-90 197.2 25.3)">6</text>
<text x="204.3" y="25.3" transform="rotate(-90 204.3 25.3)">5</text>
<text x="211.3" y="25.3" transform="rotate(-90 211.3 25.3)">4</text>
<text x="218.4" y="25.3" transform="rotate(-90 218.4 25.3)">3</text>
<text x="225.4" y="25.3" transform="rotate(-90 225.4 25.3)">2</text>
<text x="232.5" y="25.3" transform="rotate(-90 232.5 25.3)">1</text>
</g>
<g font-size="2.5" fill="#00f">
<text x="87.8" y="143.2" transform="rotate(-90 87.8 143.2)">2</text>
<text x="94.9" y="143.2" transform="rotate(-90 94.9 143.2)">1</text>
<text x="121.4" y="143.2" transform="rotate(-90 121.4 143.2)">2</text>
<text x="128.4" y="143.2" transform="rotate(-90 128.4 143.2)">1</text>
<text x="154.9" y="143.2" transform="rotate(-90 154.9 143.2)">2</text>
<text x="161.9" y="143.2" transform="rotate(-90 161.9 143.2)">1</text>
<text x="188.4" y="143.2" transform="rotate(-90 188.4 143.2)">2</text>
<text x="195.4" y="143.2" transform="rotate(-90 195.4 143.2)">1</text>
<text x="221.9" y="143.2" transform="rotate(-90 221.9 143.2)">2</text>
<text x="229" y="143.2" transform="rotate(-90 229 143.2)">1</text>
<text x="255.4" y="143.2" transform="rotate(-90 255.4 143.2)">2</text>
<text x="262.5" y="143.2" transform="rotate(-90 262.5 143.2)">1</text>
<text x="288.9" y="143.2" transform="rotate(-90 288.9 143.2)">2</text>
<text x="296" y="143.2" transform="rotate(-90 296 143.2)">1</text>
<text x="322.4" y="143.2" transform="rotate(-90 322.4 143.2)">2</text>
<text x="329.5" y="143.2" transform="rotate(-90 329.5 143.2)">1</text>
<text x="87.8" y="166" transform="rotate(-90 87.8 166)">3</text>
<text x="94.9" y="166" transform="rotate(-90 94.9 166)">4</text>
<text x="121.4" y="166" transform="rotate(-90 121.4 166)">3</text>
<text x="128.4" y="166" transform="rotate(-90 128.4 166)">4</text>
<text x="154.9" y="166" transform="rotate(-90 154.9 166)">3</text>
<text x="161.9" y="166" transform="rotate(-90 161.9 166)">4</text>
<text x="188.4" y="166" transform="rotate(-90 188.4 166)">3</text>
<text x="195.4" y="166" transform="rotate(-90 195.4 166)">4</text>
<text x="221.9" y="166" transform="rotate(-90 221.9 166)">3</text>
<text x="229" y="166" transform="rotate(-90 229 166)">4</text>
<text x="255.4" y="166" transform="rotate(-90 255.4 166)">3</text>
<text x="262.5" y="166" transform="rotate(-90 262.5 166)">4</text>
<text x="288.9" y="166" transform="rotate(-90 288.9 166)">3</text>
<text x="296" y="166" transform="rotate(-90 296 166)">4</text>
<text x="322.4" y="166" transform="rotate(-90 322.4 166)">3</text>
<text x="329.5" y="166" transform="rotate(-90 329.5 166)">4</text>
</g>
</svg>
